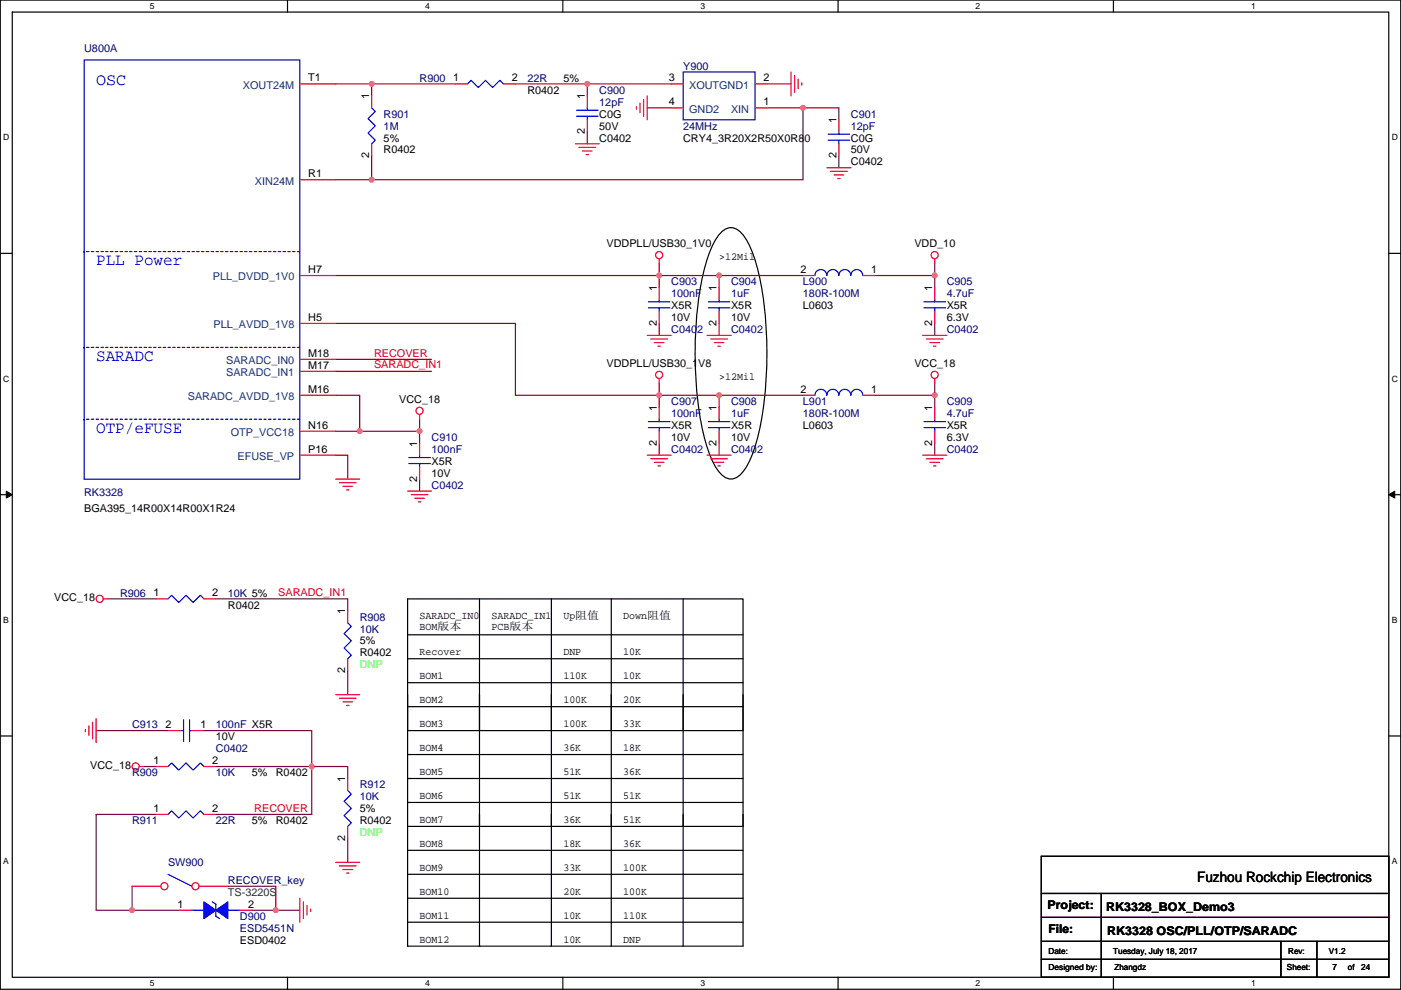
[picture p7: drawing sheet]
<svg xmlns="http://www.w3.org/2000/svg" width="297mm" height="210mm" viewBox="0 0 297 210" stroke-linecap="round" stroke-linejoin="round" font-family="sans-serif">
<path d="M.1 0h296.9v209.8h-296.9zM2.6 2.6h291.8v204.7h-291.8z" fill="none" stroke="#000" stroke-width=".25"/>
<g fill="#fff">
<path d="M31.8 .3h1v2h-1z"/>
<path d="M31.8 207.5h1v2.1h-1z"/>
</g>
<path d="M61 0v2.6M61 207.3v2.5" fill="none" stroke="#000" stroke-width=".25"/>
<g fill="#fff">
<path d="M90.1 .3h1v2h-1z"/>
<path d="M90.1 207.5h1v2.1h-1z"/>
</g>
<path d="M119.3 0v2.6M119.3 207.3v2.5" fill="none" stroke="#000" stroke-width=".25"/>
<g fill="#fff">
<path d="M148.5 .3h1v2h-1z"/>
<path d="M148.5 207.5h1v2.1h-1z"/>
</g>
<path d="M177.7 0v2.6M177.7 207.3v2.5" fill="none" stroke="#000" stroke-width=".25"/>
<g fill="#fff">
<path d="M206.9 .3h1v2h-1z"/>
<path d="M206.9 207.5h1v2.1h-1z"/>
</g>
<path d="M236.1 0v2.6M236.1 207.3v2.5" fill="none" stroke="#000" stroke-width=".25"/>
<g fill="#fff">
<path d="M265.2 .3h1v2h-1z"/>
<path d="M265.2 207.5h1v2.1h-1z"/>
<path d="M.7 28.2h1.3v2h-1.3z"/>
<path d="M295.1 28.2h1.3v2h-1.3z"/>
<path d="M.7 79.3h1.3v2.1h-1.3z"/>
<path d="M295.1 79.3h1.3v2.1h-1.3z"/>
</g>
<path d="M.1 53.7h2.5M294.4 53.7h2.6" fill="none" stroke="#000" stroke-width=".25"/>
<g fill="#fff">
<path d="M.7 130.5h1.2v2h-1.2z"/>
<path d="M295.1 130.5h1.2v2h-1.2z"/>
</g>
<path d="M.1 104.9h2.5M294.4 104.9h2.6" fill="none" stroke="#000" stroke-width=".25"/>
<path d="M1.3 104.2l1.3 .7-1.3 .7zM294.4 104.9l1.3-.7v1.4z" fill="#000" stroke="#000" stroke-width=".21"/>
<g fill="#fff">
<path d="M.7 181.7h1.2v2h-1.2z"/>
<path d="M295.1 181.7h1.2v2h-1.2z"/>
</g>
<g fill="none" stroke="#000" stroke-width=".25">
<path d="M152.8 49.3a2.68 2.68 0 0 1 4.3 0 17.8 17.8 0 0 1 3.5 7.7 82.1 82.1 0 0 1 0 35.9 17.9 17.9 0 0 1-3.5 7.6 2.68 2.68 0 0 1-4.3 0 17.9 17.9 0 0 1-3.4-7.6 82.5 82.5 0 0 1 0-35.9 17.8 17.8 0 0 1 3.4-7.7zM86.4 127h71.1v28h-71.1zM86.4 134.6h71.1M86.4 139.7h71.1M101.7 127v28M116.9 127v28M129.6 127v28M144.8 127v28M.1 156.1h2.5M86.4 144.8h71.1M86.4 149.9h71.1M86.4 147.3v28"/>
<path d="M101.7 147.3v28M116.9 147.3v28M129.6 147.3v28M144.8 147.3v28M157.5 147.3v28h-71.1M294.4 156.1h2.6M86.4 170.2h71.1M86.4 165.1h71.1M86.4 160h71.1M101.7 172.7v28M116.9 172.7v28M129.6 172.7v28"/>
<path d="M144.8 172.7v28M157.5 172.7v28h-71.1v-25.4M86.4 190.5h71.1M86.4 185.4h71.1M86.4 180.4h71.1M86.4 195.6h71.1M220.8 181.6h73.6v25.7h-73.6zM220.8 189.5h73.6M220.8 194.6h73.6M220.8 199.7h73.6M233.5 189.5v17.8M271.6 199.7v7.6"/>
<path d="M279.2 199.7v7.6M220.8 203.5h73.6"/>
</g>
<g fill="none" stroke="#800040" stroke-width=".25">
<path d="M71.2 17.8h7.6M78.8 17.8h17.8M78.8 17.8v2.5M109.3 17.8h15.2M124.5 17.8h17.8M124.5 17.8v2.5M162.6 17.8h5.1M71.2 38.1h7.6M124.5 28v2.5M137.2 22.9h5.1M162.6 22.9h7.6M170.2 22.9v15.2h-91.4v-5.1"/>
<path d="M170.2 22.9h7.7v2.5M177.9 33v2.6M71.2 58.4h68.6M139.8 55.9v2.5M139.8 58.4v2.6M139.8 58.4h12.7M152.5 58.4v2.6M152.5 58.4h17.7M185.5 58.4h12.7M198.2 55.9v2.5M198.2 58.4v2.6M71.2 68.6h38.1v15.2h30.5"/>
<path d="M71.2 76.2h20.3M71.2 78.8h20.3M139.8 68.6v2.5M152.5 68.6v2.5M198.2 68.6v2.5M71.2 83.8h5.1v7.7M71.2 91.5h5.1M71.2 96.5h2.5v5.1M76.3 91.5h12.7M89 91.5v2.5M89 88.9v2.6M139.8 81.3v2.5"/>
<path d="M139.8 94v2.5M139.8 83.8v2.6M139.8 83.8h12.7M152.5 94v2.5M152.5 83.8v2.6M152.5 83.8h17.7M185.5 83.8h12.7M198.2 81.3v2.5M198.2 94v2.5M198.2 83.8v2.6M89 101.6v2.6M22.9 127h10.2"/>
<path d="M45.8 127h27.9v2.6M20.4 155h15.2M43.2 155h22.9v7.6h7.6v2.5M73.7 142.3v5M30.5 162.6h2.6M33.1 172.7h-12.7v20.4h7.6M45.8 162.6h20.3v10.1h-20.3M73.7 177.8v5.1M28 193.1h10.2M28 188v5.1M48.3 188h10.2v5.1M53.4 193.1h5.1"/>
<path d="M58.5 193.1h5.1"/>
</g>
<g fill="#f0f" stroke="#f0f" stroke-width=".25">
<circle cx="78.8" cy="17.8" r=".5"/>
<circle cx="124.5" cy="17.8" r=".5"/>
<circle cx="198.2" cy="83.8" r=".5"/>
<circle cx="152.4" cy="83.8" r=".5"/>
<circle cx="139.7" cy="83.8" r=".5"/>
<circle cx="66.1" cy="162.6" r=".5"/>
<circle cx="198.2" cy="58.4" r=".5"/>
<circle cx="152.4" cy="58.4" r=".5"/>
<circle cx="139.7" cy="58.4" r=".5"/>
<circle cx="170.2" cy="22.9" r=".5"/>
<circle cx="78.8" cy="38.1" r=".5"/>
<circle cx="28" cy="193" r=".5"/>
<circle cx="58.5" cy="193" r=".5"/>
<circle cx="76.2" cy="91.4" r=".5"/>
<circle cx="88.9" cy="91.4" r=".5"/>
</g>
<g fill="none" stroke="#f00" stroke-width=".25">
<path d="M96.6 17.8h2.5M106.7 17.8h2.6M167.7 15.3v5M168.5 16v3.6M169.2 16.8v2M170 17.5v.6M122 30.5h5.1M122.7 31.3h3.6M123.5 32h2M124.3 32.8h.5M134.9 22.6v.5M135.7 21.9v2"/>
<path d="M136.5 21.1v3.6M137.2 20.3v5.1M175.3 35.6h5.1M176.1 36.3h3.5M176.8 37.1h2.1M177.6 37.9h.5M139.8 54.9v1M198.2 54.9v1M137.2 71.1h5.1M138 71.9h3.5M138.7 72.7h2.1M139.5 73.4h.5"/>
<path d="M149.9 71.1h5.1M150.7 71.9h3.5M151.4 72.7h2.1M152.2 73.4h.5M195.6 71.1h5.1M196.4 71.9h3.6M197.2 72.7h2M197.9 73.4h.5M89 87.9v1M89 94v2.5M89 99.1v2.5M137.2 96.5h5.1"/>
<path d="M138 97.3h3.5M138.7 98.1h2.1M139.5 98.8h.5M139.8 80.3v1M149.9 96.5h5.1M150.7 97.3h3.5M151.4 98.1h2.1M152.2 98.8h.5M195.6 96.5h5.1M196.4 97.3h3.6M197.2 98.1h2M197.9 98.8h.5"/>
<path d="M198.2 80.3v1M71.2 101.6h5.1M71.9 102.4h3.6M72.7 103.1h2M73.5 103.9h.5M86.4 104.2h5.1M87.2 104.9h3.5M87.9 105.7h2.1M88.7 106.4h.5M21.9 127h1M33.1 127h2.5M43.2 127h2.6"/>
<path d="M18.1 154.7v.5M18.9 153.9v2.1M19.6 153.2v3.5M20.4 152.4v5.1M71.2 147.3h5.1M71.9 148.1h3.6M72.7 148.9h2M73.5 149.6h.5M29.5 162.6h1M33.1 172.7h2.5M43.2 172.7h2.6M63.6 190.5v5.1"/>
<path d="M64.3 191.3v3.5M65.1 192v2.1M65.8 192.8v.5M71.2 182.9h5.1M71.9 183.7h3.6M72.7 184.4h2M73.5 185.2h.5"/>
<circle cx="139.7" cy="54.1" r=".76"/>
<circle cx="198.2" cy="54.1" r=".76"/>
<circle cx="139.7" cy="79.5" r=".76"/>
<circle cx="198.2" cy="79.5" r=".76"/>
<circle cx="88.9" cy="87.1" r=".76"/>
<circle cx="21.1" cy="127" r=".76"/>
<circle cx="28.7" cy="162.6" r=".76"/>
</g>
<path d="M99.1 17.8l.8-.8 1.5 1.6 1.5-1.6 1.6 1.6 1.5-1.6 .7 .8M86.7 98.3h4.5M86.7 97h4.5M89 96.5v.5M89 98.3v.8M35.6 127l.8-.7 1.5 1.5 1.5-1.5 1.6 1.5 1.5-1.5 .7 .7M35.6 172.7l.8-.7 1.5 1.5 1.5-1.5 1.6 1.5 1.5-1.5 .7 .7M35.6 185.4l5.1 2.6" fill="none" stroke="#00f" stroke-width=".25"/>
<circle cx="41.4" cy="188" r=".76" fill="#fff" stroke="#f00" stroke-width=".25"/>
<path d="M42.2 188h6.1" fill="none" stroke="#f00" stroke-width=".25"/>
<circle cx="34.8" cy="188" r=".76" fill="#fff" stroke="#f00" stroke-width=".25"/>
<g fill="none" stroke="#f00" stroke-width=".25">
<path d="M63.6 17.8h7.6M142.3 17.8h2.5M160.1 17.8h2.5M63.6 38.1h7.6M78.8 20.3v2.6M78.8 30.5v2.5M124.5 20.3v2.6M124.5 25.4v2.6M142.3 22.9h2.5M160.1 22.9h2.5M177.9 25.4v2.6M177.9 30.5v2.5"/>
<path d="M63.6 58.4h7.6M170.2 58.4h2.6M182.9 58.4h2.6M63.6 68.6h7.6M63.6 76.2h7.6M63.6 78.8h7.6M139.8 61v2.5M139.8 66.1v2.5M152.5 61v2.5M152.5 66.1v2.5M198.2 61v2.5M198.2 66.1v2.5"/>
<path d="M63.6 83.8h7.6M63.6 91.5h7.6M63.6 96.5h7.6M139.8 86.4v2.5M139.8 91.5v2.5M152.5 86.4v2.5M152.5 91.5v2.5M170.2 83.8h2.6M182.9 83.8h2.6M198.2 86.4v2.5M198.2 91.5v2.5M73.7 129.6v2.5"/>
<path d="M73.7 139.7v2.6M35.6 155h2.6M40.7 155h2.5M33.1 162.6h2.5M43.2 162.6h2.6M73.7 165.1v2.6M73.7 175.3v2.5M28 188h6.1M38.2 193.1h2.5M50.9 193.1h2.5"/>
</g>
<g fill="none" stroke="#00f" stroke-width=".25">
<path d="M17.8 12.7h45.8v88.9h-45.8zM144.8 15.3h15.3v10.1h-15.3zM78.8 22.9l.8 .7-1.6 1.6 1.6 1.5-1.6 1.5 1.6 1.5-.8 .8M122.2 24.7h4.6M122.2 23.4h4.6M124.5 22.9v.5M124.5 24.7v.7M175.6 29.7h4.5M175.6 28.5h4.5M177.9 28v.5M177.9 29.7v.8M172.8 58.4a1.26 1.26 0 0 1 1.2-1.2 1.26 1.26 0 0 1 1.3 1.2"/>
<path d="M175.3 58.4a1.26 1.26 0 0 1 1.3-1.2 1.26 1.26 0 0 1 1.2 1.2M177.9 58.4a1.27 1.27 0 0 1 1.2-1.2 1.27 1.27 0 0 1 1.3 1.2 1.26 1.26 0 0 1 1.3-1.2 1.26 1.26 0 0 1 1.2 1.2M137.5 65.3h4.5M137.5 64h4.5M139.8 63.5v.5M139.8 65.3v.8M150.2 65.3h4.5M150.2 64h4.5M152.5 63.5v.5M152.5 65.3v.8M195.9 65.3h4.6M195.9 64h4.6"/>
<path d="M198.2 63.5v.5M198.2 65.3v.8M137.5 90.7h4.5M137.5 89.4h4.5M139.8 88.9v.5M139.8 90.7v.8M150.2 90.7h4.5M150.2 89.4h4.5M152.5 88.9v.5M152.5 90.7v.8M172.8 83.8a1.26 1.26 0 0 1 1.2-1.2 1.26 1.26 0 0 1 1.3 1.2M175.3 83.8a1.26 1.26 0 0 1 1.3-1.2 1.26 1.26 0 0 1 1.2 1.2"/>
<path d="M177.9 83.8a1.27 1.27 0 0 1 1.2-1.2 1.27 1.27 0 0 1 1.3 1.2 1.26 1.26 0 0 1 1.3-1.2 1.26 1.26 0 0 1 1.2 1.2M195.9 90.7h4.6M195.9 89.4h4.6M198.2 88.9v.5M198.2 90.7v.8M73.7 132.1l.8 .8-1.5 1.5 1.5 1.5-1.5 1.5 1.5 1.6-.8 .7M38.2 155h.7M38.9 152.7v4.5M40.2 152.7v4.5M40.2 155h.5M35.6 162.6l.8-.8 1.5 1.5 1.5-1.5 1.6 1.5 1.5-1.5 .7 .8M73.7 167.7l.8 .7-1.5 1.5 1.5 1.6-1.5 1.5 1.5 1.5-.8 .8"/>
<path d="M40.7 193.1h2.5M45 191.3l.8 .5v2.5l.7 .5M48.3 193.1h2.6"/>
</g>
<g fill="#00f" stroke="#00f" stroke-width=".25">
<path d="M43.2 191.3l2.6 1.8-2.6 1.7z" fill-rule="evenodd"/>
<path d="M45.8 193.1l2.5-1.8v3.5z" fill-rule="evenodd"/>
</g>
<path d="M17.8 53.4h.1M63.6 53.4h-45.8M17.8 73.7h.1M63.6 73.7h-45.8M17.8 88.9h.1M63.6 88.9h-45.8" fill="none" stroke="#00f" stroke-width=".25" stroke-dasharray=".5 .5"/>
<g fill="#f0f" stroke="#f0f" stroke-width=".25">
<circle cx="78.8" cy="17.8" r=".5"/>
<circle cx="124.5" cy="17.8" r=".5"/>
<circle cx="198.2" cy="83.8" r=".5"/>
<circle cx="152.4" cy="83.8" r=".5"/>
<circle cx="139.7" cy="83.8" r=".5"/>
<circle cx="66.1" cy="162.6" r=".5"/>
<circle cx="198.2" cy="58.4" r=".5"/>
<circle cx="152.4" cy="58.4" r=".5"/>
<circle cx="139.7" cy="58.4" r=".5"/>
<circle cx="170.2" cy="22.9" r=".5"/>
<circle cx="78.8" cy="38.1" r=".5"/>
<circle cx="28" cy="193" r=".5"/>
<circle cx="58.5" cy="193" r=".5"/>
<circle cx="76.2" cy="91.4" r=".5"/>
<circle cx="88.9" cy="91.4" r=".5"/>
</g>
<g font-size="3.6" fill="#00f">
<text x="20.4" y="18.1">OSC</text>
<text x="20.4" y="56.2">PLL Power</text>
<text x="20.4" y="76.5">SARADC</text>
<text x="20.4" y="91.8">OTP/eFUSE</text>
</g>
<text font-size="3" x="253.8" y="187.2">Fuzhou Rockchip Electronics</text>
<g font-size="2.5">
<text x="222.1" y="192.9">Project:</text>
<text x="222.3" y="198">File:</text>
<text x="234.5" y="193.1">RK3328_BOX_Demo3</text>
<text x="234.8" y="198.2">RK3328 OSC/PLL/OTP/SARADC</text>
</g>
<g font-size="2.3" fill="#000080">
<text x="17.8" y="11">U800A</text>
<text x="89" y="17.3">R900</text>
<text x="111.8" y="17.3">22R</text>
<text x="144.8" y="14.8">Y900</text>
<text x="127.1" y="19.9">C900</text>
<text x="127.1" y="22.4">12pF</text>
<text x="81.3" y="24.9">R901</text>
<text x="81.3" y="27.5">1M</text>
<text x="144.8" y="27.5">24MHz</text>
<text x="180.4" y="24.9">C901</text>
<text x="180.4" y="27.5">12pF</text>
<text x="142.3" y="60.5">C903</text>
<text x="142.3" y="63">100nF</text>
<text x="155" y="60.5">C904</text>
<text x="155" y="63">1uF</text>
<text x="170.2" y="60.5">L900</text>
<text x="170.2" y="63">180R-100M</text>
<text x="200.7" y="60.5">C905</text>
<text x="200.7" y="63">4.7uF</text>
<text x="142.3" y="70.7">C0402</text>
<text x="155" y="70.7">C0402</text>
<text x="200.7" y="70.7">C0402</text>
<text x="142.3" y="85.9">C907</text>
<text x="142.3" y="88.4">100nF</text>
<text x="155" y="85.9">C908</text>
<text x="155" y="88.4">1uF</text>
<text x="170.2" y="85.9">L901</text>
<text x="170.2" y="88.4">180R-100M</text>
<text x="200.7" y="85.9">C909</text>
<text x="200.7" y="88.4">4.7uF</text>
<text x="91.5" y="93.5">C910</text>
<text x="91.5" y="96.1">100nF</text>
<text x="142.3" y="96.1">C0402</text>
<text x="155" y="96.1">C0402</text>
<text x="200.7" y="96.1">C0402</text>
<text x="17.8" y="105.2">RK3328</text>
<text x="91.5" y="103.7">C0402</text>
<text x="25.5" y="126.5">R906</text>
<text x="48.3" y="126.5">10K 5%</text>
<text x="76.3" y="131.6">R908</text>
<text x="76.3" y="134.2">10K</text>
<text x="28" y="154.5">C913</text>
<text x="45.8" y="154.5">100nF X5R</text>
<text x="45.8" y="159.6">C0402</text>
<text x="28" y="164.6">R909</text>
<text x="45.8" y="164.6">10K</text>
<text x="76.3" y="167.2">R912</text>
<text x="76.3" y="169.7">10K</text>
<text x="28" y="174.8">R911</text>
<text x="45.8" y="174.8">22R</text>
<text x="35.6" y="183.7">SW900</text>
<text x="48.3" y="187.5">RECOVER_key</text>
<text x="50.9" y="195.1">D900</text>
<text x="50.9" y="197.7">ESD5451N</text>
</g>
<g font-size="2.3">
<text x="65.3" y="17.3">T1</text>
<text x="96.1" y="17.3">1</text>
<text x="108.5" y="17.3">2</text>
<text x="119.4" y="17.3">5%</text>
<text x="141.8" y="17.3">3</text>
<text x="161.9" y="17.3">2</text>
<text x="78.3" y="21.1" transform="rotate(-90 78.3 21.1)">1</text>
<text x="111.8" y="19.9">R0402</text>
<text x="124" y="21.1" transform="rotate(-90 124 21.1)">1</text>
<text x="141.8" y="22.4">4</text>
<text x="161.9" y="22.4">1</text>
<text x="124" y="28.5" transform="rotate(-90 124 28.5)">2</text>
<text x="127.1" y="24.9">C0G</text>
<text x="127.1" y="27.5">50V</text>
<text x="177.3" y="26.2" transform="rotate(-90 177.3 26.2)">1</text>
<text x="78.3" y="33.6" transform="rotate(-90 78.3 33.6)">2</text>
<text x="81.3" y="32.6">R0402</text>
<text x="81.3" y="30">5%</text>
<text x="127.1" y="30">C0402</text>
<text x="144.8" y="30">CRY4_3R20X2R50X0R80</text>
<text x="177.3" y="33.6" transform="rotate(-90 177.3 33.6)">2</text>
<text x="180.4" y="35.1">C0402</text>
<text x="180.4" y="30">C0G</text>
<text x="180.4" y="32.6">50V</text>
<text x="65.3" y="37.6">R1</text>
<text x="128.6" y="52.4">VDDPLL/USB30_1V0</text>
<text x="193.9" y="52.4">VDD_10</text>
<text x="65.3" y="57.9">H7</text>
<text x="152.5" y="55.2">&gt;12Mil</text>
<text x="169.7" y="57.9">2</text>
<text x="184.7" y="57.9">1</text>
<text x="139.2" y="61.7" transform="rotate(-90 139.2 61.7)">1</text>
<text x="142.3" y="65.6">X5R</text>
<text x="151.9" y="61.7" transform="rotate(-90 151.9 61.7)">1</text>
<text x="155" y="65.6">X5R</text>
<text x="170.2" y="65.6">L0603</text>
<text x="197.7" y="61.7" transform="rotate(-90 197.7 61.7)">1</text>
<text x="200.7" y="65.6">X5R</text>
<text x="65.3" y="68.1">H5</text>
<text x="139.2" y="69.1" transform="rotate(-90 139.2 69.1)">2</text>
<text x="142.3" y="68.1">10V</text>
<text x="151.9" y="69.1" transform="rotate(-90 151.9 69.1)">2</text>
<text x="155" y="68.1">10V</text>
<text x="197.7" y="69.1" transform="rotate(-90 197.7 69.1)">2</text>
<text x="200.7" y="68.1">6.3V</text>
<text x="65.3" y="75.7">M18</text>
<text x="128.6" y="77.8">VDDPLL/USB30_1V8</text>
<text x="193.9" y="77.8">VCC_18</text>
<text x="65.3" y="78.2">M17</text>
<text x="65.3" y="83.3">M16</text>
<text x="152.5" y="80.6">&gt;12Mil</text>
<text x="169.7" y="83.3">2</text>
<text x="184.7" y="83.3">1</text>
<text x="84.6" y="85.4">VCC_18</text>
<text x="139.2" y="87.1" transform="rotate(-90 139.2 87.1)">1</text>
<text x="151.9" y="87.1" transform="rotate(-90 151.9 87.1)">1</text>
<text x="197.7" y="87.1" transform="rotate(-90 197.7 87.1)">1</text>
<text x="65.3" y="90.9">N16</text>
<text x="88.4" y="94.8" transform="rotate(-90 88.4 94.8)">1</text>
<text x="139.2" y="94.5" transform="rotate(-90 139.2 94.5)">2</text>
<text x="142.3" y="91">X5R</text>
<text x="142.3" y="93.5">10V</text>
<text x="151.9" y="94.5" transform="rotate(-90 151.9 94.5)">2</text>
<text x="155" y="91">X5R</text>
<text x="155" y="93.5">10V</text>
<text x="170.2" y="91">L0603</text>
<text x="197.7" y="94.5" transform="rotate(-90 197.7 94.5)">2</text>
<text x="200.7" y="91">X5R</text>
<text x="200.7" y="93.5">6.3V</text>
<text x="65.3" y="96">P16</text>
<text x="91.5" y="98.6">X5R</text>
<text x="91.5" y="101.1">10V</text>
<text x="88.4" y="102.2" transform="rotate(-90 88.4 102.2)">2</text>
<text x="17.8" y="108.5">BGA395_14R00X14R00X1R24</text>
<text x="11.5" y="127.6">VCC_18</text>
<text x="32.6" y="126.5">1</text>
<text x="45" y="126.5">2</text>
<text x="48.3" y="129.1">R0402</text>
<text x="73.2" y="130.3" transform="rotate(-90 73.2 130.3)">1</text>
<text x="89" y="131.4">SARADC_IN0</text>
<text x="104.2" y="131.4">SARADC_IN1</text>
<text x="119.4" y="131.4">Up阻值</text>
<text x="132.1" y="131.4">Down阻值</text>
<text x="76.3" y="136.7">5%</text>
<text x="89" y="133.7">BOM版本</text>
<text x="104.2" y="133.7">PCB版本</text>
<text x="73.2" y="142.8" transform="rotate(-90 73.2 142.8)">2</text>
<text x="76.3" y="139.2">R0402</text>
<text x="89" y="139">Recover</text>
<text x="119.4" y="139">DNP</text>
<text x="132.1" y="139">10K</text>
<text x="89" y="144.1">BOM1</text>
<text x="89" y="149.2">BOM2</text>
<text x="119.4" y="144.1">110K</text>
<text x="119.4" y="149.2">100K</text>
<text x="132.1" y="144.1">10K</text>
<text x="132.1" y="149.2">20K</text>
<text x="35.1" y="154.4">2</text>
<text x="42.5" y="154.4">1</text>
<text x="89" y="154.2">BOM3</text>
<text x="119.4" y="154.2">100K</text>
<text x="132.1" y="154.2">33K</text>
<text x="45.8" y="157">10V</text>
<text x="89" y="159.3">BOM4</text>
<text x="119.4" y="159.3">36K</text>
<text x="132.1" y="159.3">18K</text>
<text x="19.1" y="163.1">VCC_18</text>
<text x="32.6" y="162.1">1</text>
<text x="45" y="162.1">2</text>
<text x="53.4" y="164.6">5%</text>
<text x="58.5" y="164.6">R0402</text>
<text x="73.2" y="165.9" transform="rotate(-90 73.2 165.9)">1</text>
<text x="89" y="164.4">BOM5</text>
<text x="119.4" y="164.4">51K</text>
<text x="132.1" y="164.4">36K</text>
<text x="32.6" y="172.2">1</text>
<text x="45" y="172.2">2</text>
<text x="76.3" y="172.3">5%</text>
<text x="89" y="169.5">BOM6</text>
<text x="119.4" y="169.5">51K</text>
<text x="132.1" y="169.5">51K</text>
<text x="53.4" y="174.8">5%</text>
<text x="58.5" y="174.8">R0402</text>
<text x="73.2" y="178.4" transform="rotate(-90 73.2 178.4)">2</text>
<text x="76.3" y="174.8">R0402</text>
<text x="89" y="179.6">BOM8</text>
<text x="89" y="174.6">BOM7</text>
<text x="119.4" y="174.6">36K</text>
<text x="119.4" y="179.6">18K</text>
<text x="132.1" y="174.6">51K</text>
<text x="132.1" y="179.6">36K</text>
<text x="89" y="184.7">BOM9</text>
<text x="119.4" y="184.7">33K</text>
<text x="132.1" y="184.7">100K</text>
<text x="89" y="189.8">BOM10</text>
<text x="119.4" y="189.8">20K</text>
<text x="132.1" y="189.8">100K</text>
<text x="37.7" y="192.5">1</text>
<text x="52.6" y="192.5">2</text>
<text x="89" y="194.9">BOM11</text>
<text x="119.4" y="194.9">10K</text>
<text x="132.1" y="194.9">110K</text>
<text x="50.9" y="200.2">ESD0402</text>
<text x="89" y="200">BOM12</text>
<text x="119.4" y="200">10K</text>
<text x="132.1" y="200">DNP</text>
</g>
<g font-size="2.3" fill="#004080">
<text x="51.5" y="18.8">XOUT24M</text>
<text x="146.1" y="18.8">XOUTGND1</text>
<text x="146.1" y="23.9">GND2</text>
<text x="155" y="23.9">XIN</text>
<text x="54.1" y="39.2">XIN24M</text>
<text x="45.1" y="59.5">PLL_DVDD_1V0</text>
<text x="45.3" y="69.6">PLL_AVDD_1V8</text>
<text x="47.9" y="77.3">SARADC_IN0</text>
<text x="47.9" y="79.8">SARADC_IN1</text>
<text x="39.8" y="84.9">SARADC_AVDD_1V8</text>
<text x="48.9" y="92.5">OTP_VCC18</text>
<text x="50.4" y="97.6">EFUSE_VP</text>
</g>
<g font-size="2.3" fill="#f00">
<text x="79.3" y="75.7">RECOVER</text>
<text x="79.3" y="78.1">SARADC_IN1</text>
<text x="59" y="126.4">SARADC_IN1</text>
<text x="53.9" y="172.2">RECOVER</text>
</g>
<g font-size="2.3" fill="#0f0">
<text x="76.3" y="141.8">DNP</text>
<text x="76.3" y="177.3">DNP</text>
</g>
<text font-size="2.3" fill="#008000" x="48.3" y="190">TS-3220S</text>
<g font-size="1.8">
<text x="31.8" y="1.9">5</text>
<text x="90.1" y="1.9">4</text>
<text x="148.5" y="1.9">3</text>
<text x="206.9" y="1.9">2</text>
<text x="265.2" y="1.9">1</text>
<text x=".7" y="29.8">D</text>
<text x="295.1" y="29.8">D</text>
<text x=".7" y="81">C</text>
<text x="295.1" y="81">C</text>
<text x=".7" y="132.1">B</text>
<text x="295.1" y="132.1">B</text>
<text x=".7" y="183.3">A</text>
<text x="295.1" y="183.3">A</text>
<text x="222.3" y="202.3">Date:</text>
<text x="236" y="202.3">Tuesday, July 18, 2017</text>
<text x="273.1" y="202.3">Rev:</text>
<text x="281.7" y="202.3">V1.2</text>
<text x="31.8" y="209.2">5</text>
<text x="90.1" y="209.2">4</text>
<text x="148.5" y="209.2">3</text>
<text x="206.9" y="209.2">2</text>
<text x="222.3" y="205.8">Designed by:</text>
<text x="236.3" y="205.8">Zhangdz</text>
<text x="265.2" y="209.2">1</text>
<text x="272.9" y="205.8">Sheet:</text>
<text x="282.5" y="205.8">7</text>
<text x="285.8" y="205.8">of</text>
<text x="288.6" y="205.8">24</text>
</g>
</svg>
